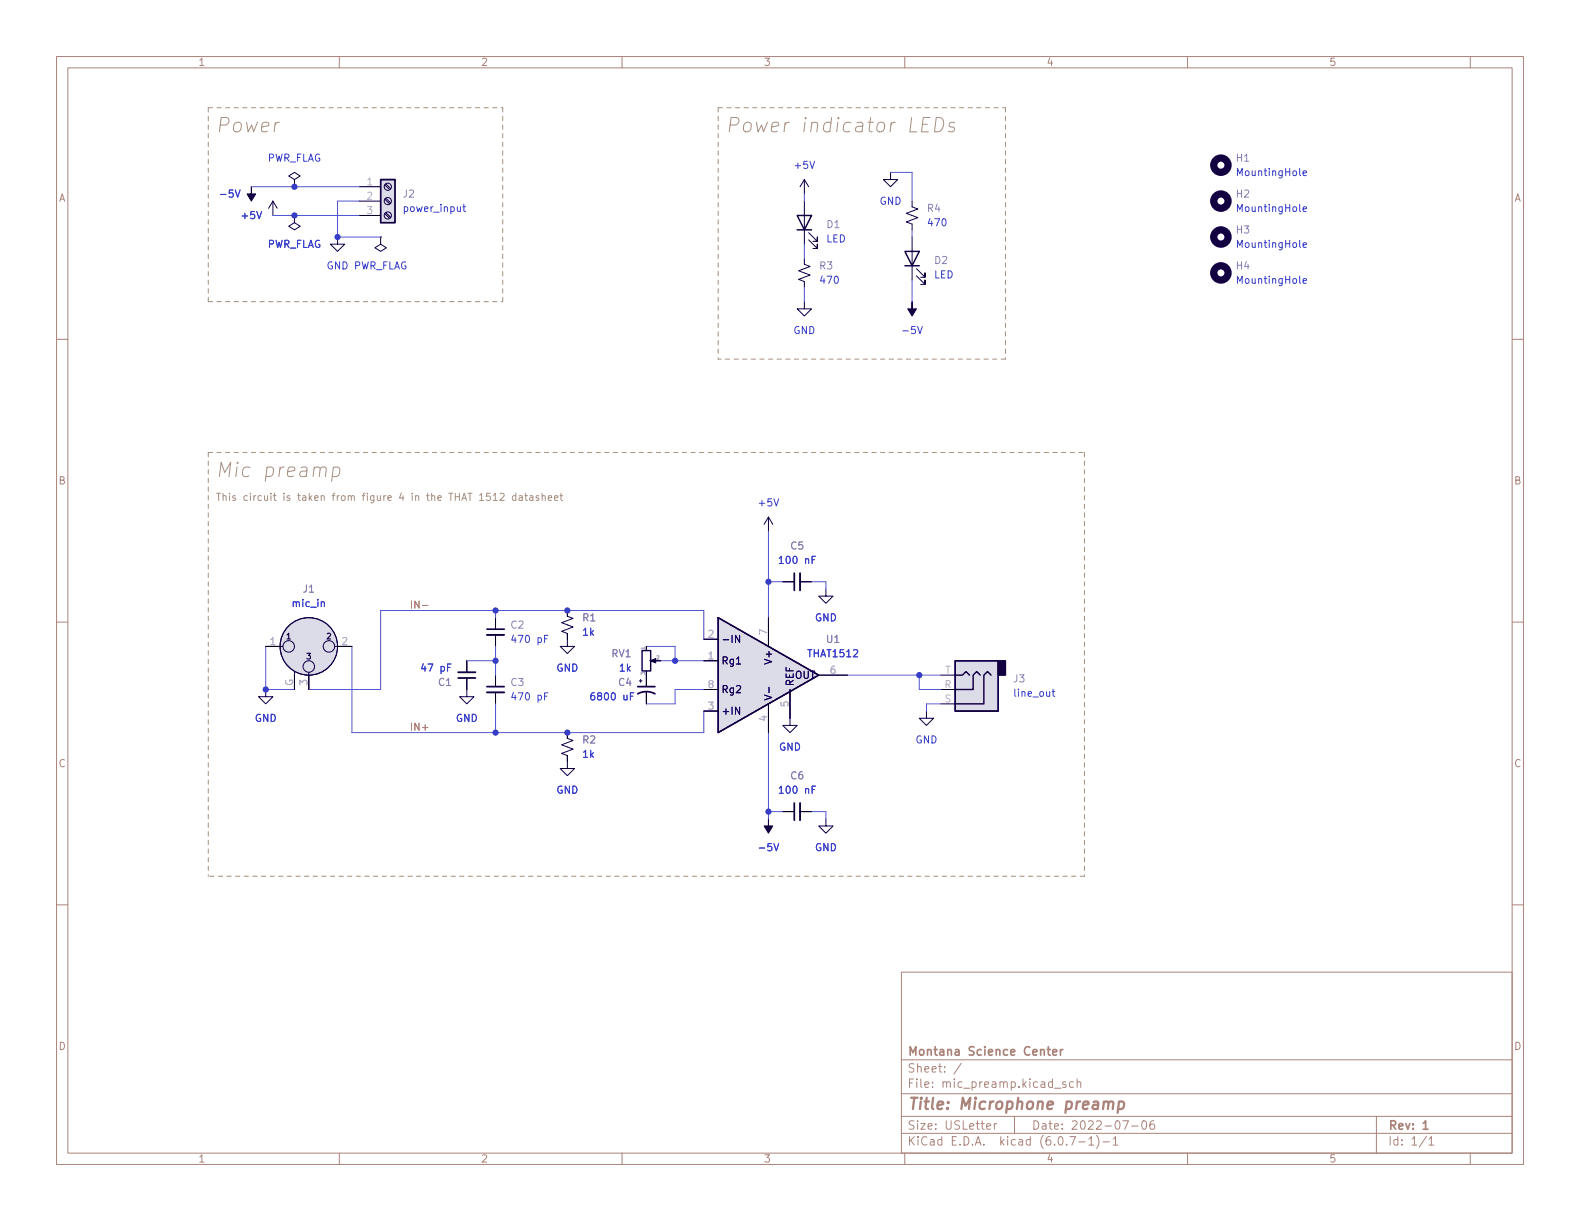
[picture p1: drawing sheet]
<svg xmlns="http://www.w3.org/2000/svg" width="279mm" height="216mm" viewBox="0 0 279 216" stroke-linecap="round" stroke-linejoin="round" font-family="sans-serif">
<g fill="none" stroke="#aa837a" stroke-width=".18">
<path d="M10 10h259.4v195.9h-259.4zM12 12h255.4v191.9h-255.4zM60 10v2M110 10v2M160 10v2M210 10v2M260 10v2M10 60h2M267.4 60h2M10 110h2M267.4 110h2M10 160h2"/>
<path d="M267.4 160h2M159.4 171.9h108v32h-108zM159.4 197.4h108M159.4 193.4h108M159.4 187.4h108M170 188l-1.3 1.9M174.5 199.2l.7-.2-.1-.3h-.4l-.2 .2v.7h.6M175.8 198.7v1M176.3 198.7h-.3l-.2 .3M179.4 197.4v3M186.5 192.4h1.1M188.5 191.4l-.4-.1-.2 .2 .1 .2 .5 .2v.3h-.6"/>
<path d="M189.8 191.4l-.4-.1-.3 .3v.4l.2 .2h.5M190.5 191.4l.2-.1 .3 .1 .1 .9M190.5 190.8v1.5M198.5 198.2h1l-.6 1.5M200.1 199.1h1.2M202.1 198.2h.2a.81 .81 0 0 1 .5 .6 .81 .81 0 0 1-.3 .8l-.1 .1a.81 .81 0 0 1-.6-.6 .81 .81 0 0 1 .3-.9zM204 198.2a.59 .59 0 0 0-.7 .6v.6l.2 .2 .4 .1 .2-.2 .1-.5-.2-.2-.4-.1-.3 .3M243.4 197.4v6.5M60 203.9v2M110 203.9v2M159.4 200.4h108M160 203.9v2"/>
<path d="M189.2 201h1l-.7 1.5M190.8 201.9h1.1M192.5 201.4l.5-.4v1.5M192.5 202.5h.9M193.9 200.8a1.72 1.72 0 0 1 0 2.2M195 201.9h1.2M196.8 201.4l.5-.4v1.5M196.8 202.5h.9M210 203.9v2M252.3 200.9l-1.3 1.9M252.7 201.4l.4-.4v1.5M252.7 202.5h.8"/>
<path d="M260 203.9v2"/>
</g>
<path d="M185.2 185.6h.5M185.4 185.1v1.3l.3 .2M186.2 186.1l.7-.2-.1-.2-.4-.1-.2 .2v.7h.6M187.5 185.6v1M188 185.6l-.3 .1-.2 .2M251.7 198.6l.4-.4v1.5M251.7 199.7h.8" fill="none" stroke="#aa837a" stroke-width=".3"/>
<path d="M195.2 195a.49 .49 0 0 1 .8 .1l-.1 1M196 195.1a.5 .5 0 0 1 .8-.2v1.2M197.9 194.9l.2-.1 .5 .1 .2 .3-.1 .5a.66 .66 0 0 1-1 .3M197.9 194.8l-.3 2" fill="none" stroke="#aa837a" stroke-width=".4"/>
<g fill="none" stroke="#130040" stroke-width="1.3">
<circle cx="215.9" cy="29.2" r="1.27"/>
<circle cx="215.9" cy="35.6" r="1.27"/>
<circle cx="215.9" cy="48.3" r="1.27"/>
<circle cx="215.9" cy="41.9" r="1.27"/>
</g>
<path d="M81.8 36.6h.5M82 36.1v1.1l.3 .2M230.4 30.6l.6-.1v-.2l-.4-.1-.2 .2 .1 .6h.5M230.4 37l.6-.1v-.3h-.4l-.2 .1 .1 .6h.5M230.4 43.3l.6-.1v-.2l-.4-.1-.2 .2 .1 .6h.5M230.4 49.7l.6-.1v-.3h-.4l-.2 .1 .1 .6h.5M112.1 122.5h-.6v1.3M186 122.3h.5M186.2 121.9v1l.3 .2" fill="none" stroke="#353dd0" stroke-width=".18"/>
<g fill="none" stroke="#130040" stroke-width=".18">
<path d="M48.3 35.6l-.8 1.2M48.3 35.6v2.5M48.3 35.6l.7 1.2M52.1 31.8l1-.7-1-.6-1 .6 1 .7v1.2M52.1 38.1v1.3l1 .6-1 .6-1-.6 1-.6M68 37.8l.9 .8M68 35.2l.9 .9M68 32.7l.9 .8M68.2 37.6l.9 .8M68.2 35.1l.9 .8M68.2 32.5l.9 .9M142.2 31.8v2.5"/>
<path d="M142.2 38.1v2.5M142.2 31.8l-.7 1.2M142.2 31.8l.8 1.2M157.5 30.5v1.3h1.2l-1.2 1.2-1.3-1.2h1.3M161.3 36.6l1 .4-2 .7 2 .8-2 .7 1 .4M59.7 41.9v1.3h1.3l-1.3 1.3-1.3-1.3h1.3M67.3 41.9v1.3l1 .6-1 .7-1-.7 1-.6M142.2 46.7l1.1 .4-2.1 .8 2.1 .7-2.1 .8 1 .4M142.2 53.3v1.3h1.3l-1.3 1.3-1.2-1.3h1.2M143 42.4l1.5 1.5v-.7v.7h-.7M143 41.1l1.5 1.6v-.8v.8h-.7M161.3 44.5v2.5"/>
<path d="M162.1 48.8l1.5 1.5v-.8v.8h-.8M162.1 47.5l1.5 1.5v-.7v.7h-.8M135.9 91.4l-.8 1.3M135.9 91.4v2.6M135.9 91.4l.8 1.3M49.5 114.3h.5M52.1 118.7v.7M54.6 118.9v.5M59.2 114.3h.5M100.3 113v1.3h1.3l-1.3 1.3-1.2-1.3h1.2M100.3 109l1 .3-2 .8 2 .8-2 .7 1 .4M146 104.1v1.3h1.3l-1.3 1.3-1.2-1.3h1.2"/>
<path d="M47 121.9v1.3h1.3l-1.3 1.3-1.3-1.3h1.3M82.5 121.9v1.3h1.3l-1.3 1.3-1.2-1.3h1.2M100.3 134.6v1.3h1.3l-1.3 1.3-1.2-1.3h1.2M100.3 130.6l1 .3-2 .8 2 .8-2 .7 1 .4M113 120.4h.5M113.3 120.1v.6M139.7 127v1.3h1.3l-1.3 1.2-1.3-1.2h1.3M163.8 125.7v1.3h1.3l-1.3 1.3-1.2-1.3h1.2M146 144.8v1.3h1.3l-1.3 1.2-1.2-1.2h1.2"/>
<circle cx="68.6" cy="33" r=".63"/>
<circle cx="68.6" cy="35.6" r=".63"/>
<circle cx="68.6" cy="38.1" r=".63"/>
<circle cx="51.1" cy="114.3" r="1.02"/>
<circle cx="54.6" cy="114.3" r="5.1"/>
<circle cx="54.6" cy="117.9" r="1.02"/>
<circle cx="58.2" cy="114.3" r="1.02"/>
</g>
<path d="M67.3 31.8h2.5v7.6h-2.5zM141 38.1h2.5l-1.3 2.5zM141 40.6h2.5M160 44.5h2.6l-1.3 2.5zM160 47h2.6M113.5 115h1.6v3.6h-1.6zM127 109.2l17.8 10.2-17.8 10.1zM168.9 116.8h7.6v8.9h-7.6zM168.9 119.4h1.3l.6-.7 .6 .7M173.4 119.4l-.7-.7-.6 .7v2.5h-3.2M175.3 119.4l-.7-.7-.6 .7v5.1h-5.1" fill="none" stroke="#130040" stroke-width=".25"/>
<g fill="none" stroke="#010022" stroke-width=".18">
<path d="M52.1 33h.1M52.1 38.1h.1M63.5 33h3.8M63.5 35.6h3.8M63.5 38.1h3.8M142.2 35.6v2.5M161.3 35.6v1M161.3 39.6v1M67.3 41.9h.1M142.2 40.6v2.6M142.2 45.7v1M142.2 49.8v1"/>
<path d="M161.3 41.9v2.6M161.3 47v2.5M47 114.3h2.5M52.1 119.4v2.5M54.6 119.4v2.5M59.7 114.3h2.5M82.5 116.8v2.1M82.5 119.9v2M87.6 109.2v2.1M87.6 112.3v2M87.6 119.4v2M100.3 108v1"/>
<path d="M100.3 112v1M114.3 119.4v2M124.5 116.8h2.5M124.5 113h2.5M135.9 109.2v5.1M138.4 102.9h2.1M141.5 102.9h2M144.8 119.4h5.1M166.4 119.4h2.5M87.6 122.4v2.1M100.3 129.5v1.1M100.3 133.6v1"/>
<path d="M114.3 122.4v2.1M124.5 125.7h2.5M124.5 121.9h2.5M135.9 124.5v5M139.7 121.9v5.1M166.4 121.9h2.5M166.4 124.5h2.5M138.4 143.5h2.1M141.5 143.5h2"/>
</g>
<g fill="#130040" stroke="#130040" stroke-width=".18">
<path d="M44.4 33v1.3h.8l-.8 1.3-.7-1.3h.7z"/>
<path d="M135.9 144.8v1.3h.8l-.8 1.2-.8-1.2h.8z"/>
<path d="M161.3 53.3v1.3h.8l-.8 1.3-.8-1.3h.8z"/>
<path d="M114.9 116.8l1.1-.3v.7l-1.1-.4h.3z"/>
</g>
<path d="M81 118.9h3.1M86.1 112.3h3.1M141.5 101.3v3.1M86.1 122.4h3.1M141.5 142v3" fill="none" stroke="#130040" stroke-width=".33"/>
<path d="M81 119.9h3.1M86.1 111.3h3.1M140.5 101.3v3.1M86.1 121.4h3.1M112.8 121.4h3M112.8 122.7a3.2 3.2 0 0 1 3 0M140.5 142v3" fill="none" stroke="#130040" stroke-width=".3"/>
<g fill="#dcdbe8" stroke="#dcdbe8" stroke-width=".18">
<path d="M67.3 31.8h2.5v7.6h-2.5z"/>
<path d="M127 109.2l17.8 10.2-17.8 10.1z"/>
<path d="M168.9 116.8h7.6v8.9h-7.6z"/>
<circle cx="54.6" cy="114.3" r="5.1"/>
</g>
<path d="M130.8 112.3v1.3l-.7-1.3v1.3M136 121.5v1" fill="none" stroke="#15005e" stroke-width=".18"/>
<path d="M176.5 116.8h1.3v2.6h-1.3z" fill="#130040" stroke="#130040" stroke-width=".25"/>
<path d="M74.7 107.1h1" fill="none" stroke="#b42d25" stroke-width=".18"/>
<g fill="none" stroke="#a4907e" stroke-width=".18">
<path d="M163.1 22h.9M164.5 20.8h-1.2l-.3 2.5h1.2M165.6 20.8h.6a1.23 1.23 0 0 1 .5 1.9 1.15 1.15 0 0 1-1.4 .6zM168.8 21.7a.62 .62 0 0 0-1 .4l.1 .2 .6 .2 .2 .1 .1 .2-.1 .4-.3 .1-.7-.1M58.9 82.7l.3-.1 .7 .1 .2 .4-.1 .7a.83 .83 0 0 1-1.2 .3M59 82.6l-.4 2.5M87.2 87.6l.4-.4v1.3M87.2 88.5h.7M88.4 87.3l.5-.1 .3 .4-.8 .9h.8M91.2 87.7l-.3-.1-.3 .3 .1 .5h.5M91.2 87.2v1.3M91.8 87.7h.5l.1 .8"/>
<path d="M92.4 87.9l-.5 .1-.1 .2 .1 .3 .5-.1M92.8 87.6h.5M93 87.2v1.1l.3 .2M93.7 87.7h.5v.8M94.2 87.9l-.4 .1-.2 .2 .2 .3 .4-.1M95.3 87.7l-.3-.1-.2 .2v.2l.5 .1v.3h-.5M95.9 87.8l.2-.2 .3 .1v.8M95.9 87.2v1.3M97 88.1l.6-.2-.1-.2-.4-.1-.1 .2v.6h.5M98 88.1l.7-.2-.1-.2-.4-.1-.2 .2 .1 .6h.5M99 87.6h.5M99.2 87.2v1.1l.3 .2"/>
</g>
<path d="M36.8 19.1h52.1M36.8 19.1v34.2M127 19.1h50.8M127 19.1v44.4M177.8 19.1v44.4M36.8 53.3h52.1M88.9 53.3v-34.2M177.8 63.5h-50.8M36.8 80h155M36.8 80v74.9M191.8 80v74.9M191.8 154.9h-155" fill="none" stroke="#a4907e" stroke-width=".18" stroke-dasharray=".8 .8"/>
<g fill="none" stroke="#5256d0" stroke-width=".18">
<path d="M44.4 33h19.1M48.3 38.1h15.2M63.5 35.6h-3.8v6.3h7.6M142.2 34.3v1.3M157.5 30.5h3.8v5.1M142.2 43.2v2.5M142.2 50.8v2.5M161.3 40.6v1.3M161.3 49.5v3.8M135.9 94v15.2M47 114.3v7.6h5.1M62.2 114.3v15.2h62.3v-3.8"/>
<path d="M82.5 116.8h5.1M87.6 108v1.2M87.6 114.3v5.1M114.3 114.3h5.1v2.5M116.8 116.8h7.7M124.5 113v-5h-57.2v13.9h-12.7M135.9 102.9h2.5M143.5 102.9h2.5v1.2M149.9 119.4h16.5M162.6 119.4v2.5h3.8M87.6 124.5v5M124.5 121.9h-5.1v2.6h-5.1"/>
<path d="M135.9 129.5v15.3M166.4 124.5h-2.6v1.2M135.9 143.5h2.5M143.5 143.5h2.5v1.3"/>
</g>
<g fill="#4026c4" stroke="#4026c4" stroke-width=".18">
<circle cx="47" cy="121.9" r=".46"/>
<circle cx="59.7" cy="41.9" r=".46"/>
<circle cx="52.1" cy="33" r=".46"/>
<circle cx="52.1" cy="38.1" r=".46"/>
<circle cx="135.9" cy="143.5" r=".46"/>
<circle cx="162.6" cy="119.4" r=".46"/>
<circle cx="87.6" cy="108" r=".46"/>
<circle cx="87.6" cy="116.8" r=".46"/>
<circle cx="100.3" cy="108" r=".46"/>
<circle cx="100.3" cy="129.5" r=".46"/>
<circle cx="87.6" cy="129.5" r=".46"/>
<circle cx="119.4" cy="116.8" r=".46"/>
<circle cx="135.9" cy="102.9" r=".46"/>
</g>
<g font-size="3.5" fill="#a4907e">
<text x="38.1" y="23.4">Power</text>
<text x="128.3" y="23.4">Power indicator LEDs</text>
<text x="38.1" y="84.4">Mic preamp</text>
</g>
<text font-size="2.8" fill="#aa837a" x="160.4" y="196.2">Title: Microphone preamp</text>
<g font-size="2.1" fill="#aa837a">
<text x="160.4" y="189.7">Sheet: /</text>
<text x="160.4" y="186.7">Montana Science Center</text>
<text x="160.4" y="192.4">File: mic_preamp.kicad_sch</text>
<text x="160.4" y="202.5">KiCad E.D.A. kicad (6.0.7-1)-1</text>
<text x="160.4" y="199.7">Size: USLetter</text>
<text x="182.4" y="199.7">Date: 2022-07-06</text>
<text x="245.4" y="199.7">Rev: 1</text>
<text x="245.4" y="202.5">Id: 1/1</text>
</g>
<g font-size="1.8" fill="#aa837a">
<text x="35" y="11.6">1</text>
<text x="85" y="11.6">2</text>
<text x="135" y="11.6">3</text>
<text x="185" y="11.6">4</text>
<text x="235" y="11.6">5</text>
<text x="10.3" y="35.6">A</text>
<text x="267.7" y="35.6">A</text>
<text x="10.3" y="85.7">B</text>
<text x="267.7" y="85.7">B</text>
<text x="10.3" y="135.6">C</text>
<text x="267.7" y="135.6">C</text>
<text x="10.3" y="185.7">D</text>
<text x="267.7" y="185.7">D</text>
<text x="35" y="205.6">1</text>
<text x="85" y="205.6">2</text>
<text x="135" y="205.6">3</text>
<text x="185" y="205.6">4</text>
<text x="235" y="205.6">5</text>
</g>
<g font-size="1.8" fill="#353dd0">
<text x="47.1" y="28.6">PWR_FLAG</text>
<text x="140.6" y="29.8">+5V</text>
<text x="39.3" y="34.9">-5V</text>
<text x="219" y="31.1">MountingHole</text>
<text x="42.9" y="38.7">+5V</text>
<text x="71.6" y="37.5">power_input</text>
<text x="155.5" y="36.2">GND</text>
<text x="164.2" y="40">470</text>
<text x="219" y="37.5">MountingHole</text>
<text x="47.1" y="43.8">PWR_FLAG</text>
<text x="57.7" y="47.6">GND PWR_FLAG</text>
<text x="146.1" y="42.9">LED</text>
<text x="219" y="43.8">MountingHole</text>
<text x="145.2" y="50.2">470</text>
<text x="165.1" y="49.2">LED</text>
<text x="219" y="50.2">MountingHole</text>
<text x="140.3" y="59.1">GND</text>
<text x="159.9" y="59.1">-5V</text>
<text x="134.3" y="89.5">+5V</text>
<text x="138.2" y="99.7">100 nF</text>
<text x="51.8" y="107.3">mic_in</text>
<text x="90.9" y="113.7">470 pF</text>
<text x="103.1" y="112.4">1k</text>
<text x="144.1" y="109.9">GND</text>
<text x="74.8" y="118.7">47 pF</text>
<text x="98.4" y="118.7">GND</text>
<text x="109.6" y="118.7">1k</text>
<text x="143" y="116.2">THAT1512</text>
<text x="90.9" y="123.8">470 pF</text>
<text x="104.9" y="123.8">6800 uF</text>
<text x="179.5" y="123.2">line_out</text>
<text x="45" y="127.6">GND</text>
<text x="80.6" y="127.6">GND</text>
<text x="161.9" y="131.4">GND</text>
<text x="103.1" y="134">1k</text>
<text x="137.7" y="132.7">GND</text>
<text x="98.4" y="140.3">GND</text>
<text x="138.2" y="140.3">100 nF</text>
<text x="134.5" y="150.5">-5V</text>
<text x="144.1" y="150.5">GND</text>
</g>
<g font-size="1.8" fill="#8d7cb6">
<text x="218.7" y="28.6">H1</text>
<text x="71.3" y="34.9">J2</text>
<text x="218.7" y="34.9">H2</text>
<text x="146.2" y="40.3">D1</text>
<text x="164" y="37.5">R4</text>
<text x="218.7" y="41.3">H3</text>
<text x="145" y="47.6">R3</text>
<text x="165.3" y="46.7">D2</text>
<text x="218.7" y="47.6">H4</text>
<text x="139.8" y="97.2">C5</text>
<text x="53.6" y="104.8">J1</text>
<text x="90.4" y="111.1">C2</text>
<text x="103.1" y="109.9">R1</text>
<text x="146.2" y="113.7">U1</text>
<text x="108.2" y="116.2">RV1</text>
<text x="77.6" y="121.3">C1</text>
<text x="90.4" y="121.3">C3</text>
<text x="109.4" y="121.3">C4</text>
<text x="179.3" y="120.6">J3</text>
<text x="103.1" y="131.4">R2</text>
<text x="139.8" y="137.8">C6</text>
</g>
<g font-size="1.8" fill="#b4afbe">
<text x="64.9" y="32.8">1</text>
<text x="64.9" y="35.3">2</text>
<text x="64.9" y="37.8">3</text>
<text x="125.2" y="112.8">2</text>
<text x="135.6" y="112.3" transform="rotate(-90 135.6 112.3)">7</text>
<text x="47.8" y="114">1</text>
<text x="60.5" y="114">2</text>
<text x="125.2" y="116.6">1</text>
<text x="146.8" y="119.1">6</text>
<text x="167.1" y="119.1">T</text>
<text x="51.8" y="121.3" transform="rotate(-90 51.8 121.3)">G</text>
<text x="54.4" y="121.1" transform="rotate(-90 54.4 121.1)">3</text>
<text x="125.2" y="125.5">3</text>
<text x="125.2" y="121.7">8</text>
<text x="139.4" y="125" transform="rotate(-90 139.4 125)">5</text>
<text x="167" y="121.7">R</text>
<text x="167.1" y="124.2">S</text>
<text x="135.6" y="127.5" transform="rotate(-90 135.6 127.5)">4</text>
</g>
<text font-size="1.8" fill="#a4907e" x="38.1" y="88.6">This circuit is taken from figure 4 in the THAT 1512 datasheet</text>
<g font-size="1.8" fill="#b42d25">
<text x="72.4" y="107.6">IN-</text>
<text x="72.4" y="129.2">IN+</text>
</g>
<g font-size="1.8" fill="#15005e">
<text x="127.5" y="113.7">-IN</text>
<text x="127.5" y="117.5">Rg1</text>
<text x="136.5" y="117" transform="rotate(-90 136.5 117)">V+</text>
<text x="127.5" y="122.6">Rg2</text>
<text x="136.5" y="124" transform="rotate(-90 136.5 124)">V-</text>
<text x="140.3" y="121.4" transform="rotate(-90 140.3 121.4)">REF</text>
<text x="140.5" y="120">OUT</text>
<text x="127.5" y="126.4">+IN</text>
</g>
<g font-size="1.4" fill="#130040">
<text x="50.7" y="113">1</text>
<text x="57.8" y="113">2</text>
<text x="54.2" y="116.6">3</text>
</g>
<g font-size=".9" fill="#b4afbe">
<text x="114" y="119.3" transform="rotate(-90 114 119.3)">3</text>
<text x="114" y="114.9" transform="rotate(-90 114 114.9)">1</text>
<text x="116.1" y="116.6">2</text>
</g>
</svg>
